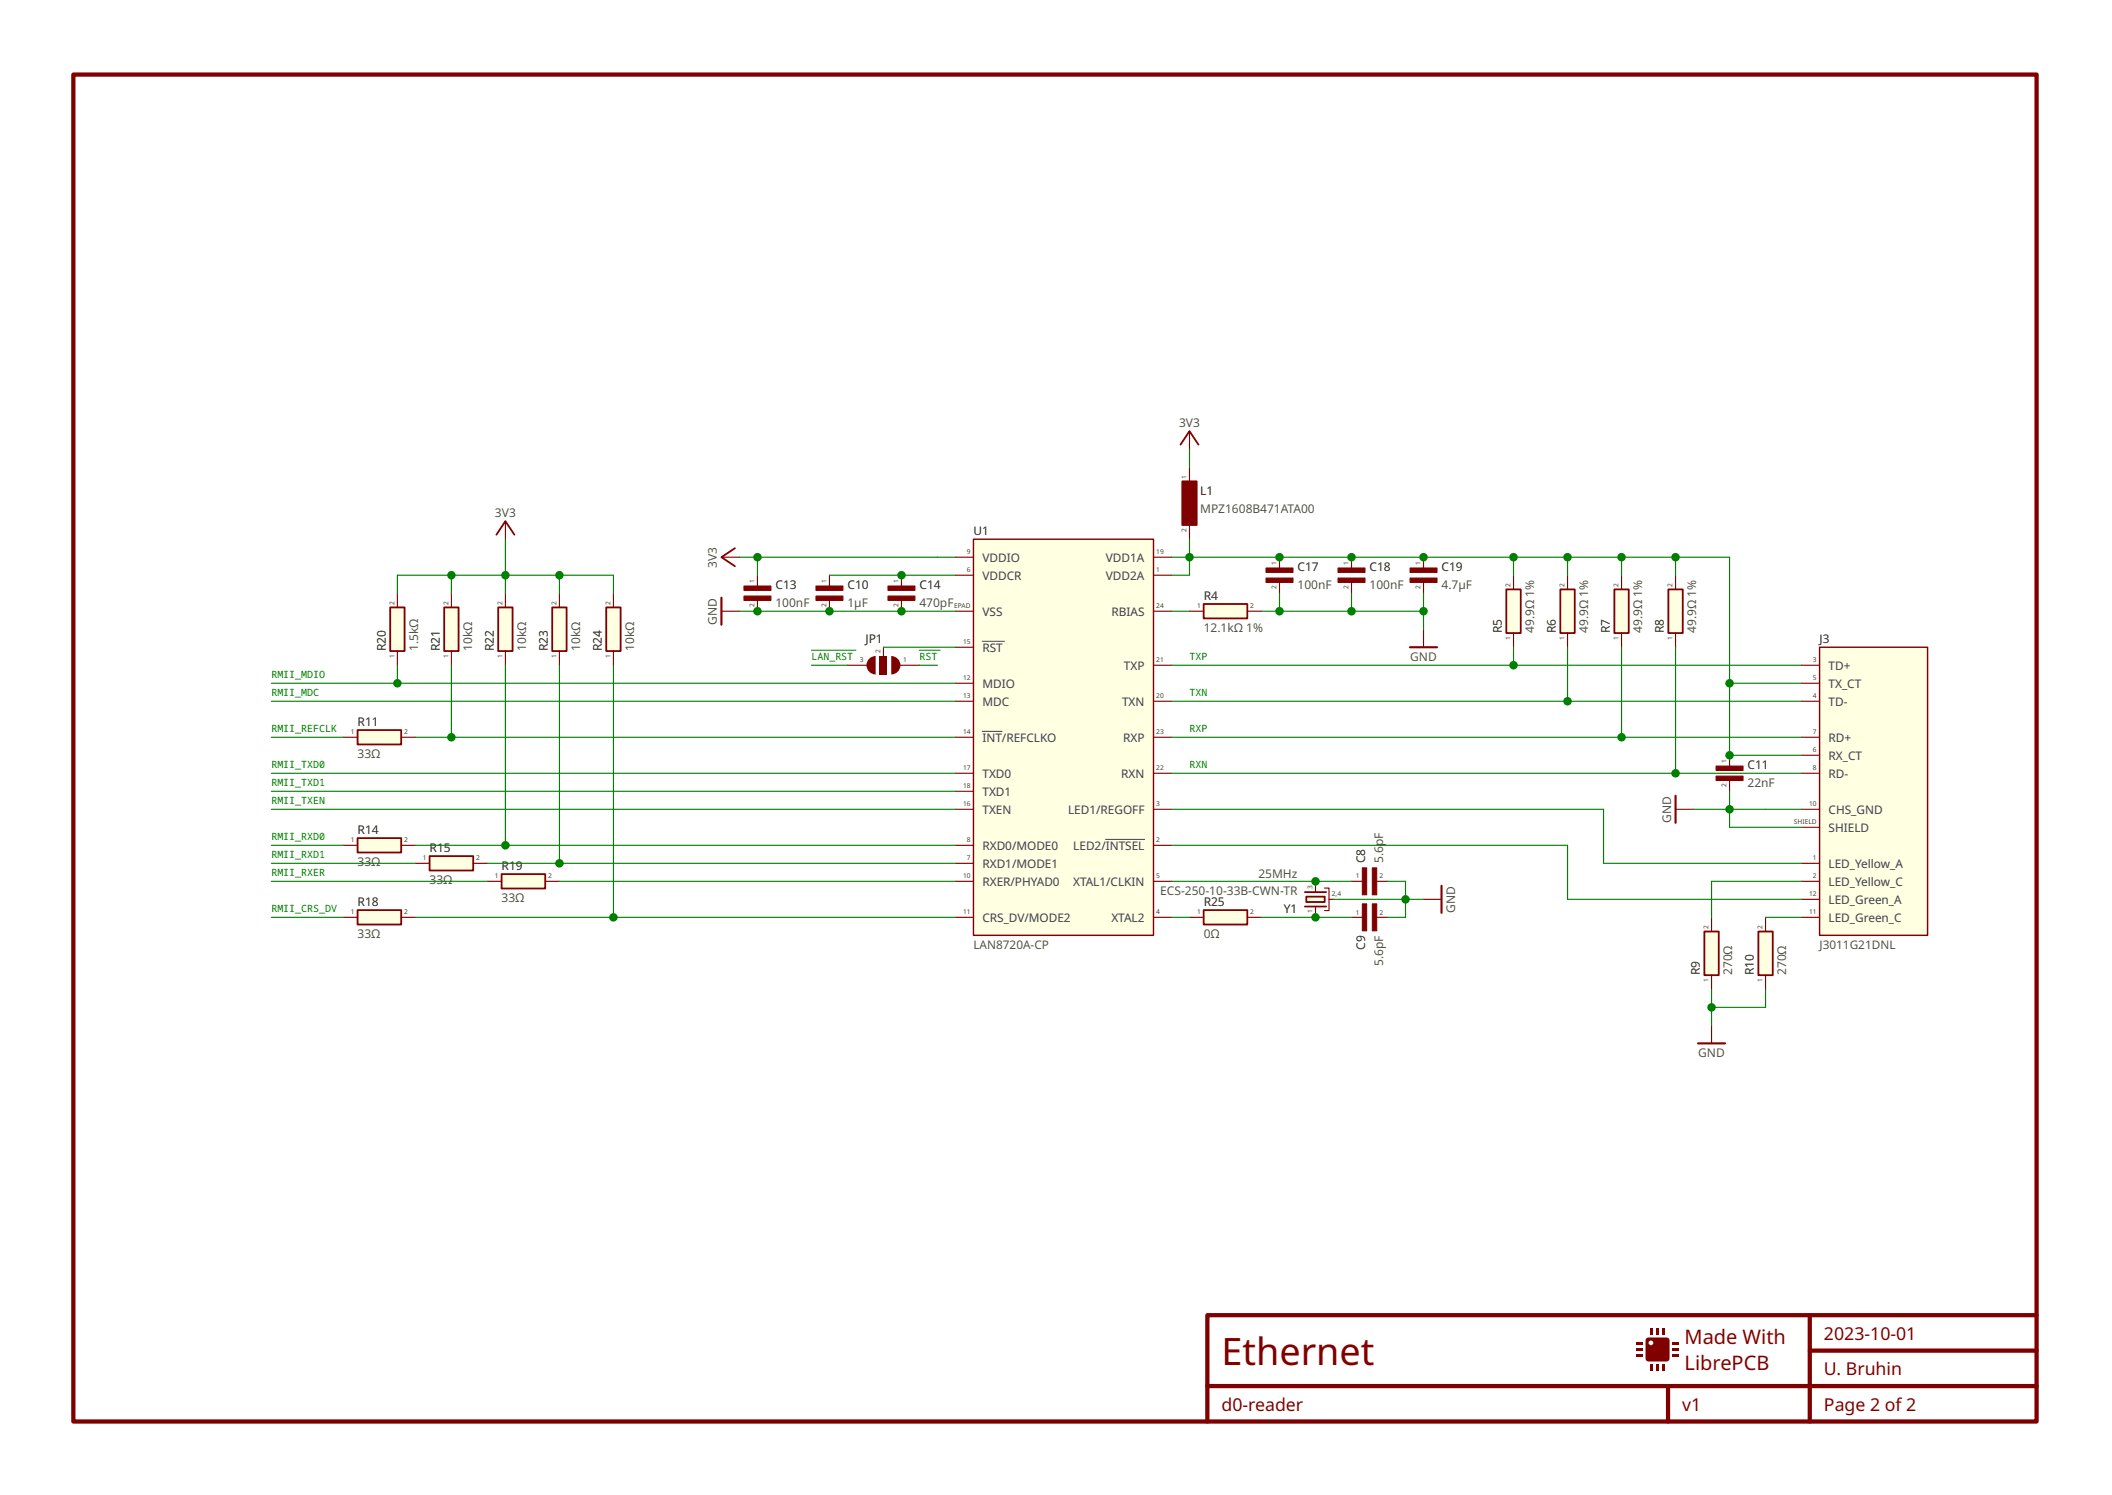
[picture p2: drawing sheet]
<svg xmlns="http://www.w3.org/2000/svg" width="298mm" height="211mm" viewBox="0 0 298 211" stroke-linecap="round" stroke-linejoin="round" font-family="sans-serif">
<path d="M248.2 131.4h2v6.2h-2z" fill-rule="evenodd" fill="#ffffe1" stroke="#800000" stroke-width=".25"/>
<path d="M106.9 81.2v1.5M106.9 84.7v1.6M127.2 81.2v1.5M127.2 84.7v1.6M200.9 126.9h2.6M249.2 129.4v2M249.2 137.6v2" fill="none" stroke="#800000" stroke-width=".16"/>
<g fill="#800000" stroke="#800000" stroke-width=".15">
<path d="M105 82.7h3.8v.6h-3.8z" fill-rule="evenodd"/>
<path d="M105 84.1h3.8v.6h-3.8z" fill-rule="evenodd"/>
<path d="M125.3 82.7h3.8v.6h-3.8z" fill-rule="evenodd"/>
<path d="M125.3 84.1h3.8v.6h-3.8z" fill-rule="evenodd"/>
</g>
<path d="M203.5 125v3.8" fill="none" stroke="#800000" stroke-width=".3"/>
<path d="M10.4 10.5h277.1v190.1h-277.1zM170.4 195.6h117.1M235.4 195.6v5M255.4 185.6v15M255.4 190.6h32.1M287.5 185.6h-117.1v15" fill="none" stroke="#800000" stroke-width=".6"/>
<path d="M227.9 83.2h2v6.1h-2z" fill-rule="evenodd" fill="#ffffe1" stroke="#800000" stroke-width=".25"/>
<path d="M228.9 81.2v2M228.9 89.3v2M190.8 129.4h1.5M194.3 129.4h1.5" fill="none" stroke="#800000" stroke-width=".16"/>
<g fill="#800000" stroke="#800000" stroke-width=".15">
<path d="M192.3 127.5h.6v3.8h-.6z" fill-rule="evenodd"/>
<path d="M193.7 127.5h.6v3.8h-.6z" fill-rule="evenodd"/>
</g>
<path d="M70.8 123.3h6.2v2.1h-6.2z" fill-rule="evenodd" fill="#ffffe1" stroke="#800000" stroke-width=".25"/>
<path d="M68.8 124.4h2M77 124.4h2" fill="none" stroke="#800000" stroke-width=".16"/>
<path d="M55.1 85.7h2v6.2h-2z" fill-rule="evenodd" fill="#ffffe1" stroke="#800000" stroke-width=".25"/>
<path d="M56.1 83.7v2M56.1 91.9v2" fill="none" stroke="#800000" stroke-width=".16"/>
<path d="M235.5 83.2h2v6.1h-2z" fill-rule="evenodd" fill="#ffffe1" stroke="#800000" stroke-width=".25"/>
<path d="M236.5 81.2v2M236.5 89.3v2" fill="none" stroke="#800000" stroke-width=".16"/>
<path d="M60.6 120.8h6.2v2h-6.2z" fill-rule="evenodd" fill="#ffffe1" stroke="#800000" stroke-width=".25"/>
<path d="M58.6 121.8h2M66.8 121.8h2" fill="none" stroke="#800000" stroke-width=".16"/>
<path d="M77.9 85.7h2.1v6.2h-2.1z" fill-rule="evenodd" fill="#ffffe1" stroke="#800000" stroke-width=".25"/>
<path d="M79 83.7v2M79 91.9v2" fill="none" stroke="#800000" stroke-width=".16"/>
<path d="M169.9 85.2h6.2v2.1h-6.2z" fill-rule="evenodd" fill="#ffffe1" stroke="#800000" stroke-width=".25"/>
<path d="M167.9 86.3h2M176.1 86.3h2" fill="none" stroke="#800000" stroke-width=".16"/>
<g fill="#800000">
<path d="M122.5 93.1l.7-.5h.4v2.6a1.3 1.3 0 0 1-1.2-.7 1.3 1.3 0 0 1 .1-1.4z" fill-rule="evenodd"/>
<path d="M125.8 92.6a1.3 1.3 0 0 1 1.3 1.3 1.3 1.3 0 0 1-1.3 1.3z" fill-rule="evenodd"/>
<path d="M124.2 92.6h1v2.6h-1z" fill-rule="evenodd"/>
</g>
<path d="M119.6 93.9h2.7M124.7 91.3v1.3M127.1 93.9h2.7" fill="none" stroke="#800000" stroke-width=".16"/>
<path d="M62.7 85.7h2v6.2h-2z" fill-rule="evenodd" fill="#ffffe1" stroke="#800000" stroke-width=".25"/>
<path d="M63.7 83.7v2M63.7 91.9v2M241.6 144.7v2.5" fill="none" stroke="#800000" stroke-width=".16"/>
<path d="M239.7 147.2h3.8" fill="none" stroke="#800000" stroke-width=".3"/>
<path d="M256.8 91.3h15.3v40.7h-15.3z" fill-rule="evenodd" fill="#ffffe1" stroke="#800000" stroke-width=".2"/>
<g fill="none" stroke="#800000" stroke-width=".16">
<path d="M101.8 86.3h2.6M254.3 96.4h2.5M254.3 99h2.5M254.3 93.9h2.5M254.3 109.1h2.5M254.3 116.7h2.5M254.3 114.2h2.5M254.3 104h2.5M254.3 106.6h2.5M254.3 129.4h2.5M254.3 124.4h2.5M254.3 126.9h2.5"/>
<path d="M254.3 121.8h2.5"/>
</g>
<path d="M101.8 84.3v3.9" fill="none" stroke="#800000" stroke-width=".3"/>
<path d="M240.6 131.4h2v6.2h-2z" fill-rule="evenodd" fill="#ffffe1" stroke="#800000" stroke-width=".25"/>
<path d="M180.6 78.6v1.6M180.6 82.2v1.5M241.6 129.4v2M241.6 137.6v2" fill="none" stroke="#800000" stroke-width=".16"/>
<g fill="#800000" stroke="#800000" stroke-width=".15">
<path d="M178.7 80.2h3.8v.6h-3.8z" fill-rule="evenodd"/>
<path d="M178.7 81.6h3.8v.6h-3.8z" fill-rule="evenodd"/>
</g>
<g fill="#ffffe1" stroke="#800000" stroke-width=".25">
<path d="M184.2 127.9h3z"/>
<path d="M184.2 125.9h3z"/>
<path d="M184.4 126.5h2.6v.8h-2.6z" fill-rule="evenodd"/>
</g>
<path d="M71.3 73.5v2.6M101.8 78.6h2.6M167.9 60.8v2.6M167.9 65.9v2M167.9 74.1v2M185.7 124.4v1.5M185.7 127.9v1.5M186.9 125.3h.7v3.2h-.7M187.6 126.9h.6M190.8 124.4h1.5M194.3 124.4h1.5" fill="none" stroke="#800000" stroke-width=".16"/>
<path d="M166.9 67.9h2v6.2h-2z" fill-rule="evenodd" fill="#800000" stroke="#800000" stroke-width=".25"/>
<path d="M70.1 75.5l1.2-2 1.3 2M103.7 77.4l-1.9 1.2 1.9 1.3M166.6 62.7l1.3-1.9 1.3 1.9" fill="none" stroke="#800000" stroke-width=".25"/>
<g fill="#800000" stroke="#800000" stroke-width=".15">
<path d="M192.3 122.5h.6v3.8h-.6z" fill-rule="evenodd"/>
<path d="M193.7 122.5h.6v3.8h-.6z" fill-rule="evenodd"/>
</g>
<g fill="#800000">
<path d="M232.3 188.9l.4-.2 2.7 .1 .2 .4v2.7l-.4 .2h-2.7l-.2-.4v-2.2h.4a.33 .33 0 0 0 .4 .3 .33 .33 0 0 0 .2-.5 .33 .33 0 0 0-.6 0v.2h-.4z" fill-rule="evenodd"/>
<path d="M236.1 190.2h.8v.4h-.8z" fill-rule="evenodd"/>
<path d="M236.1 191.1h.8v.4h-.8z" fill-rule="evenodd"/>
<path d="M236.1 189.4h.8v.4h-.8z" fill-rule="evenodd"/>
<path d="M231 189.4h.8v.4h-.8z" fill-rule="evenodd"/>
<path d="M231 190.2h.8v.4h-.8z" fill-rule="evenodd"/>
<path d="M231 191.1h.8v.4h-.8z" fill-rule="evenodd"/>
<path d="M233.7 187.5h.5v.8h-.5z" fill-rule="evenodd"/>
<path d="M234.6 187.5h.4v.8h-.4z" fill-rule="evenodd"/>
<path d="M232.9 187.5h.4v.8h-.4z" fill-rule="evenodd"/>
<path d="M233.7 192.5h.5v.9h-.5z" fill-rule="evenodd"/>
<path d="M234.6 192.5h.4v.9h-.4z" fill-rule="evenodd"/>
<path d="M232.9 192.5h.4v.9h-.4z" fill-rule="evenodd"/>
</g>
<path d="M70.3 85.7h2.1v6.2h-2.1z" fill-rule="evenodd" fill="#ffffe1" stroke="#800000" stroke-width=".25"/>
<path d="M200.9 78.6v1.6M71.3 83.7v2M71.3 91.9v2M200.9 82.2v1.5" fill="none" stroke="#800000" stroke-width=".16"/>
<g fill="#800000" stroke="#800000" stroke-width=".15">
<path d="M199 80.2h3.8v.6h-3.8z" fill-rule="evenodd"/>
<path d="M199 81.6h3.8v.6h-3.8z" fill-rule="evenodd"/>
</g>
<path d="M50.5 128.4h6.1v2.1h-6.1z" fill-rule="evenodd" fill="#ffffe1" stroke="#800000" stroke-width=".25"/>
<path d="M48.5 129.4h2M56.6 129.4h2" fill="none" stroke="#800000" stroke-width=".16"/>
<path d="M220.2 83.2h2.1v6.1h-2.1z" fill-rule="evenodd" fill="#ffffe1" stroke="#800000" stroke-width=".25"/>
<path d="M117.1 81.2v1.5M117.1 84.7v1.6M221.2 81.2v2M221.2 89.3v2M236.5 114.2h2.5M244.1 106.6v1.5M244.1 110.1v1.6" fill="none" stroke="#800000" stroke-width=".16"/>
<path d="M236.5 112.3v3.8" fill="none" stroke="#800000" stroke-width=".3"/>
<g fill="#800000" stroke="#800000" stroke-width=".15">
<path d="M115.2 82.7h3.8v.6h-3.8z" fill-rule="evenodd"/>
<path d="M115.2 84.1h3.8v.6h-3.8z" fill-rule="evenodd"/>
<path d="M242.2 108.1h3.8v.6h-3.8z" fill-rule="evenodd"/>
<path d="M242.2 109.5h3.8v.6h-3.8z" fill-rule="evenodd"/>
</g>
<path d="M50.5 118.3h6.1v2h-6.1z" fill-rule="evenodd" fill="#ffffe1" stroke="#800000" stroke-width=".25"/>
<path d="M48.5 119.3h2M56.6 119.3h2" fill="none" stroke="#800000" stroke-width=".16"/>
<path d="M50.5 103h6.1v2.1h-6.1z" fill-rule="evenodd" fill="#ffffe1" stroke="#800000" stroke-width=".25"/>
<path d="M200.9 88.8v2.5M48.5 104h2M56.6 104h2" fill="none" stroke="#800000" stroke-width=".16"/>
<path d="M199 91.3h3.8" fill="none" stroke="#800000" stroke-width=".3"/>
<path d="M169.9 128.4h6.2v2.1h-6.2z" fill-rule="evenodd" fill="#ffffe1" stroke="#800000" stroke-width=".25"/>
<path d="M190.8 78.6v1.6M190.8 82.2v1.5M167.9 129.4h2M176.1 129.4h2" fill="none" stroke="#800000" stroke-width=".16"/>
<g fill="#800000" stroke="#800000" stroke-width=".15">
<path d="M188.9 80.2h3.8v.6h-3.8z" fill-rule="evenodd"/>
<path d="M188.9 81.6h3.8v.6h-3.8z" fill-rule="evenodd"/>
</g>
<path d="M137.4 76.1h25.4v55.9h-25.4z" fill-rule="evenodd" fill="#ffffe1" stroke="#800000" stroke-width=".2"/>
<g fill="none" stroke="#800000" stroke-width=".16">
<path d="M134.9 78.6h2.5M162.8 78.6h2.5M134.9 86.3h2.5M134.9 99h2.5M134.9 91.3h2.5M134.9 81.2h2.5M134.9 96.4h2.5M162.8 86.3h2.5M162.8 99h2.5M162.8 81.2h2.5M162.8 93.9h2.5M134.9 104h2.5"/>
<path d="M134.9 119.3h2.5M134.9 109.1h2.5M134.9 111.7h2.5M134.9 114.2h2.5M162.8 104h2.5M162.8 119.3h2.5M162.8 109.1h2.5M162.8 114.2h2.5M134.9 129.4h2.5M134.9 124.4h2.5M134.9 121.8h2.5M162.8 129.4h2.5"/>
<path d="M162.8 124.4h2.5"/>
</g>
<path d="M138.7 90.5h3.1M138.7 103.2h2.7M156.1 118.4h5.4" fill="none" stroke="#404040" stroke-width=".14"/>
<path d="M212.6 83.2h2v6.1h-2z" fill-rule="evenodd" fill="#ffffe1" stroke="#800000" stroke-width=".25"/>
<path d="M213.6 81.2v2M213.6 89.3v2" fill="none" stroke="#800000" stroke-width=".16"/>
<path d="M85.6 85.7h2v6.2h-2z" fill-rule="evenodd" fill="#ffffe1" stroke="#800000" stroke-width=".25"/>
<path d="M86.6 83.7v2M86.6 91.9v2" fill="none" stroke="#800000" stroke-width=".16"/>
<g fill="none" stroke="#008000" stroke-width=".16">
<path d="M71.3 76.1v7.6M104.4 78.6h30.5M106.9 78.6v2.6M165.3 78.6h78.8v28h10.2M167.9 76.1v5.1h-2.6M167.9 63.4v2.5M180.6 78.6h.1M190.8 78.6h.1M200.9 78.6h.1M213.6 78.6v2.6M221.2 78.6v2.6M228.9 78.6v2.6"/>
<path d="M236.5 78.6v2.6M38.3 99h96.6M38.3 96.4h96.6M56.1 83.7v-2.5h30.5v2.5M56.1 93.9v2.5M63.7 81.2v2.5M63.7 93.9v10.1M71.3 93.9v25.4M79 81.2v2.5M79 93.9v27.9M86.6 93.9v35.5M104.4 86.3h30.5"/>
<path d="M106.9 86.3h.1M114.5 93.9h5.1M117.1 86.3h.1M117.1 81.2h17.8M124.7 91.3h10.2M127.2 81.2h.1M127.2 86.3h.1M129.8 93.9h2.5M165.3 93.9h89M165.3 99h89M165.3 86.3h2.6M178.1 86.3h22.8"/>
<path d="M180.6 83.7v2.6M190.8 83.7v2.6M200.9 83.7v5.1M213.6 91.3v2.6M221.2 91.3v7.7M228.9 91.3v12.7M236.5 91.3v17.8M244.1 96.4h10.2M38.3 104h10.2M38.3 109.1h96.6M38.3 111.7h96.6M38.3 114.2h96.6"/>
<path d="M38.3 119.3h10.2M58.6 104h76.3M58.6 119.3h76.3M165.3 104h89M165.3 109.1h89M165.3 114.2h61v7.6h28M165.3 119.3h55.9v7.6h33.1M239 114.2h15.3M244.1 106.6h.1M244.1 111.7v5h10.2M38.3 124.4h30.5M38.3 129.4h10.2"/>
<path d="M38.3 121.8h20.3M58.6 129.4h76.3M68.8 121.8h66.1M79 124.4h55.9M165.3 124.4h25.5M165.3 129.4h2.6M178.1 129.4h12.7M185.7 124.4h.1M185.7 129.4h.1M188.2 126.9h12.7M195.8 124.4h2.6v5h-2.6M241.6 139.6v5.1"/>
<path d="M249.2 129.4h5.1M249.2 139.6v2.6h-7.6M254.3 124.4h-12.7v5"/>
</g>
<g fill="#008000">
<circle cx="63.7" cy="104" r=".6"/>
<circle cx="213.6" cy="93.9" r=".6"/>
<circle cx="244.1" cy="114.2" r=".6"/>
<circle cx="106.9" cy="78.6" r=".6"/>
<circle cx="127.2" cy="81.2" r=".6"/>
<circle cx="63.7" cy="81.2" r=".6"/>
<circle cx="71.3" cy="81.2" r=".6"/>
<circle cx="79" cy="81.2" r=".6"/>
<circle cx="185.7" cy="124.4" r=".6"/>
<circle cx="86.6" cy="129.4" r=".6"/>
<circle cx="185.7" cy="129.4" r=".6"/>
<circle cx="127.2" cy="86.3" r=".6"/>
<circle cx="106.9" cy="86.3" r=".6"/>
<circle cx="117.1" cy="86.3" r=".6"/>
<circle cx="198.4" cy="126.9" r=".6"/>
<circle cx="241.6" cy="142.2" r=".6"/>
<circle cx="79" cy="121.8" r=".6"/>
<circle cx="56.1" cy="96.4" r=".6"/>
<circle cx="190.8" cy="86.3" r=".6"/>
<circle cx="200.9" cy="86.3" r=".6"/>
<circle cx="180.6" cy="86.3" r=".6"/>
<circle cx="221.2" cy="99" r=".6"/>
<circle cx="236.5" cy="109.1" r=".6"/>
<circle cx="71.3" cy="119.3" r=".6"/>
<circle cx="244.1" cy="106.6" r=".6"/>
<circle cx="228.9" cy="78.6" r=".6"/>
<circle cx="213.6" cy="78.6" r=".6"/>
<circle cx="236.5" cy="78.6" r=".6"/>
<circle cx="200.9" cy="78.6" r=".6"/>
<circle cx="167.9" cy="78.6" r=".6"/>
<circle cx="190.8" cy="78.6" r=".6"/>
<circle cx="244.1" cy="96.4" r=".6"/>
<circle cx="221.2" cy="78.6" r=".6"/>
<circle cx="180.6" cy="78.6" r=".6"/>
<circle cx="228.9" cy="104" r=".6"/>
</g>
<path d="M114.5 91.8h6.3M129.8 91.8h2.9" fill="none" stroke="#008000" stroke-width=".14"/>
<text font-size="5.3" fill="#800000" x="172.4" y="192.6">Ethernet</text>
<g font-size="2.8" fill="#800000">
<text x="237.8" y="189.6">Made With</text>
<text x="237.8" y="193.4">LibrePCB</text>
</g>
<g font-size="2.5" fill="#800000">
<text x="257.4" y="189.1">2023-10-01</text>
<text x="257.4" y="194.1">U. Bruhin</text>
<text x="172.4" y="199.1">d0-reader</text>
<text x="237.4" y="199.1">v1</text>
<text x="257.4" y="199.1">Page 2 of 2</text>
</g>
<g font-size="1.7" fill="#505050">
<text x="166.4" y="60.2">3V3</text>
<text x="69.9" y="72.9">3V3</text>
<text x="169.4" y="72.4">MPZ1608B471ATA00</text>
<text x="101.2" y="80.1" transform="rotate(-90 101.2 80.1)">3V3</text>
<text x="183.1" y="83.1">100nF</text>
<text x="193.3" y="83.1">100nF</text>
<text x="203.5" y="83.1">4.7μF</text>
<text x="101.2" y="88.1" transform="rotate(-90 101.2 88.1)">GND</text>
<text x="109.4" y="85.6">100nF</text>
<text x="119.6" y="85.6">1μF</text>
<text x="129.8" y="85.6">470pF</text>
<text x="169.9" y="89.2">12.1kΩ 1%</text>
<text x="216.5" y="89.3" transform="rotate(-90 216.5 89.3)">49.9Ω 1%</text>
<text x="224.2" y="89.3" transform="rotate(-90 224.2 89.3)">49.9Ω 1%</text>
<text x="231.8" y="89.3" transform="rotate(-90 231.8 89.3)">49.9Ω 1%</text>
<text x="239.4" y="89.3" transform="rotate(-90 239.4 89.3)">49.9Ω 1%</text>
<text x="59" y="91.9" transform="rotate(-90 59 91.9)">1.5kΩ</text>
<text x="66.6" y="91.9" transform="rotate(-90 66.6 91.9)">10kΩ</text>
<text x="74.3" y="91.9" transform="rotate(-90 74.3 91.9)">10kΩ</text>
<text x="81.9" y="91.9" transform="rotate(-90 81.9 91.9)">10kΩ</text>
<text x="89.5" y="91.9" transform="rotate(-90 89.5 91.9)">10kΩ</text>
<text x="199" y="93.2">GND</text>
<text x="50.5" y="107">33Ω</text>
<text x="246.7" y="111">22nF</text>
<text x="235.9" y="116.1" transform="rotate(-90 235.9 116.1)">GND</text>
<text x="50.5" y="122.2">33Ω</text>
<text x="60.6" y="124.7">33Ω</text>
<text x="177.6" y="123.9">25MHz</text>
<text x="195.2" y="121.8" transform="rotate(-90 195.2 121.8)">5.6pF</text>
<text x="70.8" y="127.3">33Ω</text>
<text x="163.8" y="126.3">ECS-250-10-33B-CWN-TR</text>
<text x="205.4" y="128.8" transform="rotate(-90 205.4 128.8)">GND</text>
<text x="50.5" y="132.4">33Ω</text>
<text x="137.4" y="133.9">LAN8720A-CP</text>
<text x="169.9" y="132.4">0Ω</text>
<text x="195.2" y="136.3" transform="rotate(-90 195.2 136.3)">5.6pF</text>
<text x="244.5" y="137.6" transform="rotate(-90 244.5 137.6)">270Ω</text>
<text x="252.1" y="137.6" transform="rotate(-90 252.1 137.6)">270Ω</text>
<text x="256.8" y="133.9">J3011G21DNL</text>
<text x="239.7" y="149.1">GND</text>
</g>
<g font-size="1.7" fill="#202020">
<text x="169.4" y="69.8">L1</text>
<text x="137.4" y="75.5">U1</text>
<text x="109.4" y="83.1">C13</text>
<text x="119.6" y="83.1">C10</text>
<text x="129.8" y="83.1">C14</text>
<text x="183.1" y="80.5">C17</text>
<text x="193.3" y="80.5">C18</text>
<text x="203.5" y="80.5">C19</text>
<text x="169.9" y="84.6">R4</text>
<text x="212" y="89.3" transform="rotate(-90 212 89.3)">R5</text>
<text x="219.6" y="89.3" transform="rotate(-90 219.6 89.3)">R6</text>
<text x="227.2" y="89.3" transform="rotate(-90 227.2 89.3)">R7</text>
<text x="234.8" y="89.3" transform="rotate(-90 234.8 89.3)">R8</text>
<text x="54.4" y="91.9" transform="rotate(-90 54.4 91.9)">R20</text>
<text x="62.1" y="91.9" transform="rotate(-90 62.1 91.9)">R21</text>
<text x="69.7" y="91.9" transform="rotate(-90 69.7 91.9)">R22</text>
<text x="77.3" y="91.9" transform="rotate(-90 77.3 91.9)">R23</text>
<text x="84.9" y="91.9" transform="rotate(-90 84.9 91.9)">R24</text>
<text x="122.2" y="90.7">JP1</text>
<text x="256.8" y="90.7">J3</text>
<text x="50.5" y="102.4">R11</text>
<text x="246.7" y="108.5">C11</text>
<text x="50.5" y="117.6">R14</text>
<text x="60.6" y="120.2">R15</text>
<text x="70.8" y="122.7">R19</text>
<text x="192.7" y="121.8" transform="rotate(-90 192.7 121.8)">C8</text>
<text x="50.5" y="127.8">R18</text>
<text x="169.9" y="127.8">R25</text>
<text x="181.2" y="128.8">Y1</text>
<text x="192.7" y="134" transform="rotate(-90 192.7 134)">C9</text>
<text x="239.9" y="137.6" transform="rotate(-90 239.9 137.6)">R9</text>
<text x="247.5" y="137.6" transform="rotate(-90 247.5 137.6)">R10</text>
</g>
<g font-size="1.7" fill="#404040">
<text x="138.7" y="81.8">VDDCR</text>
<text x="138.7" y="79.3">VDDIO</text>
<text x="156.1" y="79.3">VDD1A</text>
<text x="156.1" y="81.8">VDD2A</text>
<text x="138.7" y="86.9">VSS</text>
<text x="156.9" y="86.9">RBIAS</text>
<text x="138.7" y="92">RST</text>
<text x="158.6" y="94.5">TXP</text>
<text x="258.1" y="94.5">TD+</text>
<text x="138.7" y="99.6">MDC</text>
<text x="138.7" y="97">MDIO</text>
<text x="158.4" y="99.6">TXN</text>
<text x="258.1" y="97">TX_CT</text>
<text x="258.1" y="99.6">TD-</text>
<text x="138.7" y="104.7">INT/REFCLKO</text>
<text x="158.5" y="104.7">RXP</text>
<text x="258.1" y="104.7">RD+</text>
<text x="258.1" y="107.2">RX_CT</text>
<text x="138.7" y="112.3">TXD1</text>
<text x="138.7" y="109.7">TXD0</text>
<text x="158.3" y="109.7">RXN</text>
<text x="258.1" y="109.7">RD-</text>
<text x="138.7" y="119.9">RXD0/MODE0</text>
<text x="138.7" y="114.8">TXEN</text>
<text x="150.8" y="114.8">LED1/REGOFF</text>
<text x="151.5" y="119.9">LED2/INTSEL</text>
<text x="258.1" y="117.4">SHIELD</text>
<text x="258.1" y="114.8">CHS_GND</text>
<text x="138.7" y="125">RXER/PHYAD0</text>
<text x="138.7" y="122.4">RXD1/MODE1</text>
<text x="151.5" y="125">XTAL1/CLKIN</text>
<text x="258.1" y="125">LED_Yellow_C</text>
<text x="258.1" y="122.4">LED_Yellow_A</text>
<text x="138.7" y="130.1">CRS_DV/MODE2</text>
<text x="156.9" y="130.1">XTAL2</text>
<text x="258.1" y="130.1">LED_Green_C</text>
<text x="258.1" y="127.5">LED_Green_A</text>
</g>
<g font-size="1.4" fill="#008000">
<text x="38.3" y="95.7">RMII_MDIO</text>
<text x="114.5" y="93.2">LAN_RST</text>
<text x="129.8" y="93.2">RST</text>
<text x="167.9" y="93.2">TXP</text>
<text x="38.3" y="98.2">RMII_MDC</text>
<text x="167.9" y="98.2">TXN</text>
<text x="38.3" y="103.3">RMII_REFCLK</text>
<text x="167.9" y="103.3">RXP</text>
<text x="38.3" y="108.4">RMII_TXD0</text>
<text x="38.3" y="111">RMII_TXD1</text>
<text x="38.3" y="113.5">RMII_TXEN</text>
<text x="167.9" y="108.4">RXN</text>
<text x="38.3" y="118.6">RMII_RXD0</text>
<text x="38.3" y="121.1">RMII_RXD1</text>
<text x="38.3" y="123.7">RMII_RXER</text>
<text x="38.3" y="128.7">RMII_CRS_DV</text>
</g>
<g font-size=".9" fill="#404040">
<text x="167.5" y="67.5" transform="rotate(-90 167.5 67.5)">1</text>
<text x="167.5" y="75" transform="rotate(-90 167.5 75)">2</text>
<text x="106.5" y="82.3" transform="rotate(-90 106.5 82.3)">1</text>
<text x="116.6" y="82.3" transform="rotate(-90 116.6 82.3)">1</text>
<text x="126.8" y="82.3" transform="rotate(-90 126.8 82.3)">1</text>
<text x="136.5" y="80.7">6</text>
<text x="136.5" y="78.2">9</text>
<text x="163.2" y="78.2">19</text>
<text x="163.2" y="80.7">1</text>
<text x="180.2" y="83.1" transform="rotate(-90 180.2 83.1)">2</text>
<text x="180.2" y="79.8" transform="rotate(-90 180.2 79.8)">1</text>
<text x="190.3" y="83.1" transform="rotate(-90 190.3 83.1)">2</text>
<text x="190.3" y="79.8" transform="rotate(-90 190.3 79.8)">1</text>
<text x="200.5" y="83.1" transform="rotate(-90 200.5 83.1)">2</text>
<text x="200.5" y="79.8" transform="rotate(-90 200.5 79.8)">1</text>
<text x="213.2" y="82.8" transform="rotate(-90 213.2 82.8)">2</text>
<text x="220.8" y="82.8" transform="rotate(-90 220.8 82.8)">2</text>
<text x="228.4" y="82.8" transform="rotate(-90 228.4 82.8)">2</text>
<text x="236.1" y="82.8" transform="rotate(-90 236.1 82.8)">2</text>
<text x="55.7" y="85.3" transform="rotate(-90 55.7 85.3)">2</text>
<text x="63.3" y="85.3" transform="rotate(-90 63.3 85.3)">2</text>
<text x="70.9" y="85.3" transform="rotate(-90 70.9 85.3)">2</text>
<text x="78.5" y="85.3" transform="rotate(-90 78.5 85.3)">2</text>
<text x="86.2" y="85.3" transform="rotate(-90 86.2 85.3)">2</text>
<text x="106.5" y="85.7" transform="rotate(-90 106.5 85.7)">2</text>
<text x="116.6" y="85.7" transform="rotate(-90 116.6 85.7)">2</text>
<text x="126.8" y="85.7" transform="rotate(-90 126.8 85.7)">2</text>
<text x="134.7" y="85.8">EPAD</text>
<text x="163.2" y="85.8">24</text>
<text x="169" y="85.8">1</text>
<text x="176.5" y="85.8">2</text>
<text x="55.7" y="92.8" transform="rotate(-90 55.7 92.8)">1</text>
<text x="63.3" y="92.8" transform="rotate(-90 63.3 92.8)">1</text>
<text x="70.9" y="92.8" transform="rotate(-90 70.9 92.8)">1</text>
<text x="78.5" y="92.8" transform="rotate(-90 78.5 92.8)">1</text>
<text x="86.2" y="92.8" transform="rotate(-90 86.2 92.8)">1</text>
<text x="121.4" y="93.4">3</text>
<text x="124.3" y="92.2" transform="rotate(-90 124.3 92.2)">2</text>
<text x="127.5" y="93.4">1</text>
<text x="135.9" y="90.9">15</text>
<text x="135.9" y="96">12</text>
<text x="163.2" y="93.4">21</text>
<text x="213.2" y="90.3" transform="rotate(-90 213.2 90.3)">1</text>
<text x="220.8" y="90.3" transform="rotate(-90 220.8 90.3)">1</text>
<text x="228.4" y="90.3" transform="rotate(-90 228.4 90.3)">1</text>
<text x="236.1" y="90.3" transform="rotate(-90 236.1 90.3)">1</text>
<text x="255.9" y="96">5</text>
<text x="255.9" y="93.4">3</text>
<text x="135.9" y="98.5">13</text>
<text x="163.2" y="98.5">20</text>
<text x="255.9" y="98.5">4</text>
<text x="49.5" y="103.6">1</text>
<text x="57" y="103.6">2</text>
<text x="135.9" y="103.6">14</text>
<text x="163.2" y="103.6">23</text>
<text x="243.7" y="107.7" transform="rotate(-90 243.7 107.7)">1</text>
<text x="255.9" y="103.6">7</text>
<text x="255.9" y="106.2">6</text>
<text x="135.9" y="111.2">18</text>
<text x="135.9" y="108.7">17</text>
<text x="135.9" y="113.8">16</text>
<text x="163.2" y="108.7">22</text>
<text x="163.2" y="113.8">3</text>
<text x="243.7" y="111.1" transform="rotate(-90 243.7 111.1)">2</text>
<text x="255.3" y="113.8">10</text>
<text x="255.9" y="108.7">8</text>
<text x="49.5" y="118.9">1</text>
<text x="57" y="118.9">2</text>
<text x="136.5" y="118.9">8</text>
<text x="163.2" y="118.9">2</text>
<text x="253.2" y="116.3">SHIELD</text>
<text x="59.7" y="121.4">1</text>
<text x="67.2" y="121.4">2</text>
<text x="69.9" y="123.9">1</text>
<text x="77.4" y="123.9">2</text>
<text x="135.9" y="123.9">10</text>
<text x="136.5" y="121.4">7</text>
<text x="163.2" y="123.9">5</text>
<text x="185.3" y="125.5" transform="rotate(-90 185.3 125.5)">3</text>
<text x="191.3" y="123.9">1</text>
<text x="194.7" y="123.9">2</text>
<text x="255.9" y="123.9">2</text>
<text x="255.9" y="121.4">1</text>
<text x="49.5" y="129">1</text>
<text x="57" y="129">2</text>
<text x="135.9" y="129">11</text>
<text x="163.2" y="129">4</text>
<text x="169" y="129">1</text>
<text x="176.5" y="129">2</text>
<text x="185.3" y="128.9" transform="rotate(-90 185.3 128.9)">1</text>
<text x="188" y="126.5">2,4</text>
<text x="191.3" y="129.1">1</text>
<text x="194.7" y="129.1">2</text>
<text x="241.2" y="131" transform="rotate(-90 241.2 131)">2</text>
<text x="248.8" y="131" transform="rotate(-90 248.8 131)">2</text>
<text x="255.3" y="129">11</text>
<text x="255.3" y="126.5">12</text>
<text x="241.2" y="138.5" transform="rotate(-90 241.2 138.5)">1</text>
<text x="248.8" y="138.5" transform="rotate(-90 248.8 138.5)">1</text>
</g>
</svg>
